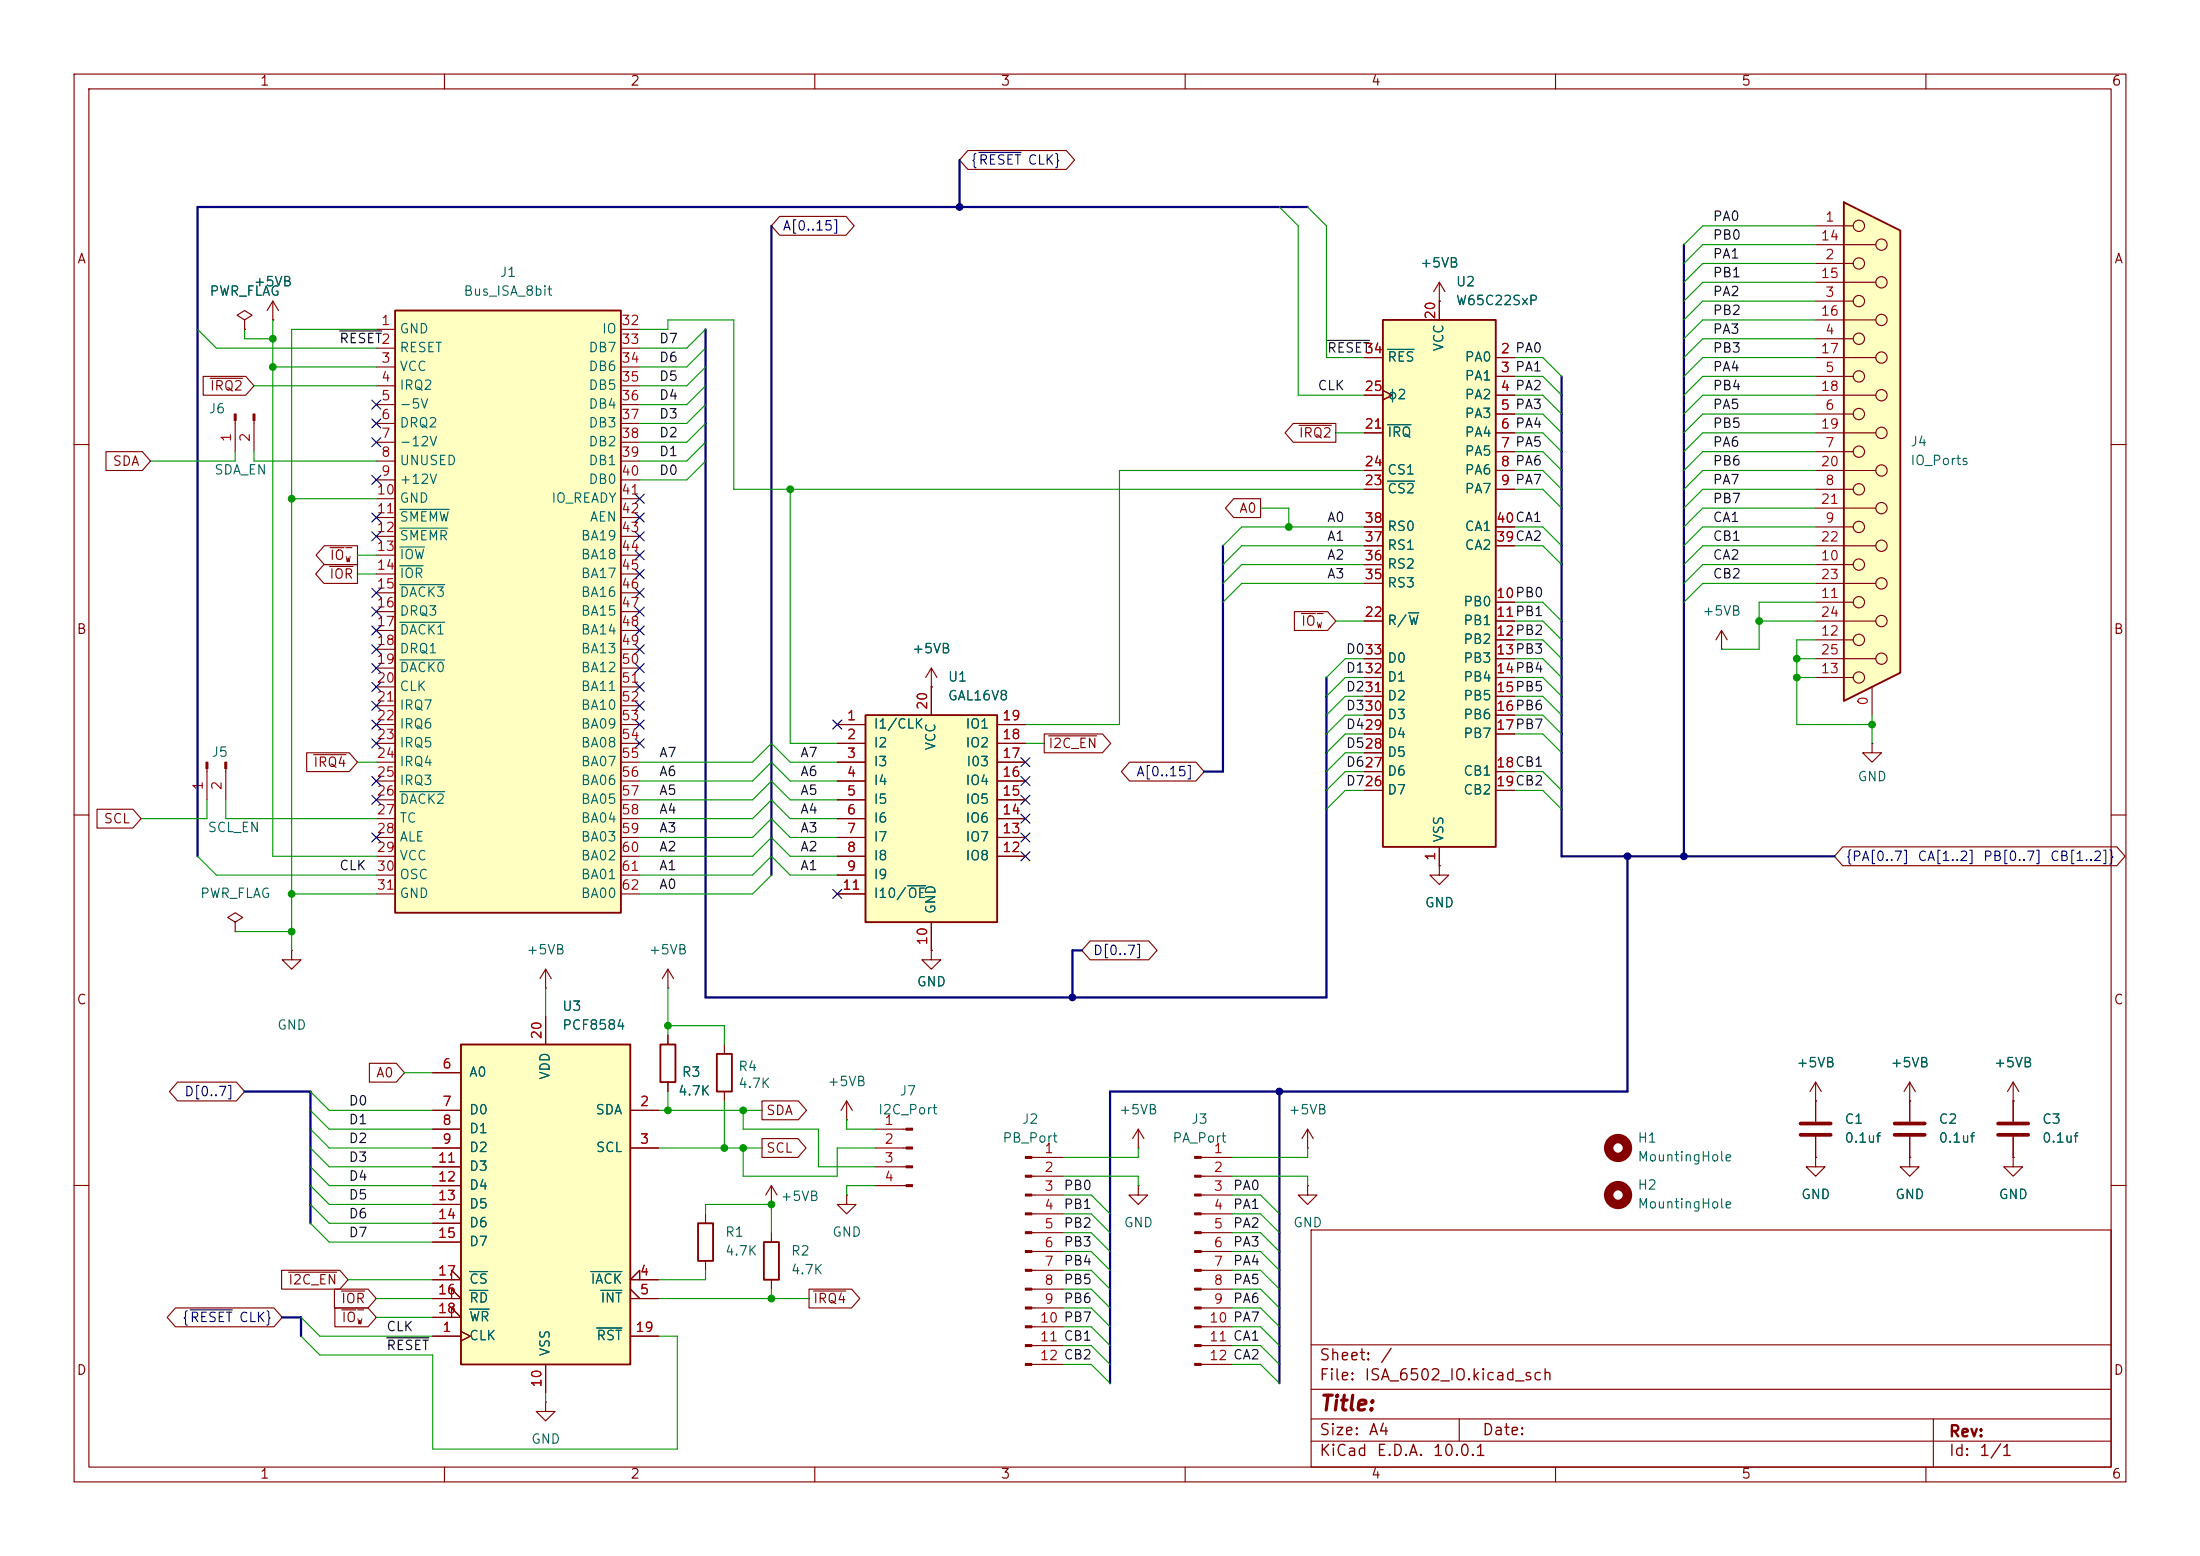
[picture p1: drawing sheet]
<svg xmlns="http://www.w3.org/2000/svg" width="297mm" height="210mm" viewBox="0 0 297 210" stroke-linecap="round" stroke-linejoin="round" font-family="sans-serif">
<g fill="none" stroke="#840000" stroke-width=".15">
<path d="M10 10h277v190h-277zM12 12h273v186h-273zM60 10v2M110 10v2M160 10v2M210 10v2M260 10v2M31.7 56.7v4.3M34.3 56.7v4.3M10 60h2M285 60h2M10 110h2"/>
<path d="M27.9 103.7v4.3M30.5 103.7v4.3M252.7 100.3v1.3h1.3l-1.3 1.3-1.2-1.3h1.2M252.7 100.3h.1M285 110h2M39.4 128.3v1.2h1.2l-1.2 1.3-1.3-1.3h1.3M39.4 128.3h.1M153.7 154.9h.1M153.7 152.4l-.8 1.3M153.7 152.4l.7 1.3M153.7 152.4v2.5M257.8 148.6h.1"/>
<path d="M257.8 146.1l-.8 1.2M257.8 146.1l.8 1.2M257.8 146.1v5.3M257.8 153.4v2.8M271.8 148.6h.1M271.8 146.1v5.3M271.8 153.4v2.8M271.8 146.1l-.8 1.2M271.8 146.1l.7 1.2M10 160h2M95.2 163.8v1.3M95.2 170.2v1.3"/>
<path d="M177 166h108v32h-108zM285 160h2M60 198v2M110 198v2M160 198v2M177 194.5h108M177 191.5h108M177 187.5h108M177 181.5h108M197 191.5v3M210 198v2M260 198v2"/>
<path d="M261 191.5v6.5"/>
</g>
<path d="M255.8 151.6h4M255.8 153.2h4M269.7 151.6h4.1M269.7 153.2h4.1" fill="none" stroke="#840000" stroke-width=".51"/>
<path d="M94.2 165.1h2.1v5.1h-2.1z" fill="none" stroke="#840000" stroke-width=".25"/>
<g fill="#840000" stroke="#840000" stroke-width=".15">
<path d="M31.6 55.9h.3v.8h-.3z"/>
<path d="M34.2 55.9h.2v.8h-.2z"/>
<path d="M27.8 102.9h.3v.8h-.3z"/>
<path d="M30.4 102.9h.2v.8h-.2z"/>
</g>
<path d="M53.3 41.9h30.5v81.3h-30.5z" fill="#ffffc2"/>
<path d="M53.3 41.9h30.5v81.3h-30.5z" fill="none" stroke="#840000" stroke-width=".25"/>
<g fill="none" stroke="#840000" stroke-width=".15">
<path d="M194.3 38.1l-.8 1.3M194.3 38.1l.8 1.3M194.3 38.1v2.5M50.8 44.5h2.5M50.8 47h2.5M50.8 49.5h2.5M50.8 52.1h2.5M50.8 54.6h2.5M50.8 57.2h2.5M50.8 59.7h2.5M83.8 44.5h2.6M83.8 47h2.6"/>
<path d="M83.8 49.5h2.6M83.8 52.1h2.6M83.8 54.6h2.6M83.8 57.2h2.6M83.8 59.7h2.6M194.3 40.6h.1M50.8 62.2h2.5M50.8 64.8h2.5M50.8 67.3h2.5M50.8 69.9h2.5M50.8 72.4h2.5M50.8 74.9h2.5"/>
<path d="M50.8 77.5h2.5M83.8 62.2h2.6M83.8 64.8h2.6M83.8 67.3h2.6M83.8 69.9h2.6M83.8 72.4h2.6M83.8 74.9h2.6M83.8 77.5h2.6M50.8 80h2.5M50.8 82.6h2.5M50.8 85.1h2.5M50.8 87.6h2.5"/>
<path d="M50.8 90.2h2.5M50.8 92.7h2.5M50.8 95.3h2.5M50.8 97.8h2.5M83.8 80h2.6M83.8 82.6h2.6M83.8 85.1h2.6M83.8 87.6h2.6M83.8 90.2h2.6M83.8 92.7h2.6M83.8 95.3h2.6M83.8 97.8h2.6"/>
<path d="M50.8 100.3h2.5M50.8 102.9h2.5M50.8 105.4h2.5M50.8 108h2.5M50.8 110.5h2.5M50.8 113h2.5M50.8 115.6h2.5M50.8 118.1h2.5M83.8 100.3h2.6M83.8 102.9h2.6M83.8 105.4h2.6M83.8 108h2.6"/>
<path d="M83.8 110.5h2.6M83.8 113h2.6M83.8 115.6h2.6M83.8 118.1h2.6M50.8 120.7h2.5M83.8 120.7h2.6M162.2 156.2h4.2M162.2 158.8h4.2M245.1 156.2v1.3h1.3l-1.3 1.3-1.3-1.3h1.3M245.1 156.2h.1M245.1 148.6v2.8M245.1 153.4v2.8"/>
<path d="M257.8 156.2v1.3h1.3l-1.3 1.3-1.3-1.3h1.3M257.8 156.2h.1M271.8 156.2v1.3h1.2l-1.2 1.3-1.3-1.3h1.3M271.8 156.2h.1M162.2 161.3h4.2M162.2 163.8h4.2M162.2 166.4h4.2M162.2 168.9h4.2M162.2 171.5h4.2M162.2 174h4.2M162.2 176.5h4.2M162.2 179.1h4.2"/>
<path d="M162.2 181.6h4.2M162.2 184.2h4.2"/>
</g>
<path d="M54 68.7h6.6M54 71.3h6.5M54 73.8h3.3M54 76.4h3.1M54 78.9h6M54 84h6M54 89.1h6M54 106.8h6" fill="none" stroke="#006464" stroke-width=".15"/>
<path d="M243.1 151.6h4M243.1 153.2h4" fill="none" stroke="#840000" stroke-width=".51"/>
<g fill="#840000" stroke="#840000" stroke-width=".15">
<path d="M161.3 156.1h.9v.2h-.9z"/>
<path d="M161.3 158.6h.9v.3h-.9z"/>
<path d="M161.3 161.2h.9v.2h-.9z"/>
<path d="M161.3 163.7h.9v.3h-.9z"/>
<path d="M161.3 166.2h.9v.3h-.9z"/>
<path d="M161.3 168.8h.9v.2h-.9z"/>
<path d="M161.3 171.3h.9v.3h-.9z"/>
<path d="M161.3 173.9h.9v.2h-.9z"/>
<path d="M161.3 176.4h.9v.3h-.9z"/>
<path d="M161.3 178.9h.9v.3h-.9z"/>
<path d="M161.3 181.5h.9v.2h-.9z"/>
<path d="M161.3 184h.9v.3h-.9z"/>
</g>
<path d="M186.7 43.2h15.2v71.1h-15.2z" fill="#ffffc2"/>
<path d="M186.7 43.2h15.2v71.1h-15.2z" fill="none" stroke="#840000" stroke-width=".25"/>
<g fill="none" stroke="#840000" stroke-width=".15">
<path d="M184.1 48.3h2.6M184.1 53.3h2.6M184.1 58.4h2.6M186.7 52.7l1.3 .6-1.3 .7M194.3 40.6v2.6M201.9 48.3h2.6M201.9 50.8h2.6M201.9 53.3h2.6M201.9 55.9h2.6M201.9 58.4h2.6M184.1 63.5h2.6M184.1 66h2.6"/>
<path d="M184.1 78.7h2.6M184.1 76.2h2.6M184.1 73.7h2.6M184.1 71.1h2.6M201.9 61h2.6M201.9 63.5h2.6M201.9 66h2.6M201.9 73.7h2.6M201.9 71.1h2.6M184.1 83.8h2.6M184.1 88.9h2.6M184.1 91.4h2.6"/>
<path d="M184.1 94h2.6M184.1 96.5h2.6M184.1 99.1h2.6M201.9 81.3h2.6M201.9 83.8h2.6M201.9 86.4h2.6M201.9 88.9h2.6M201.9 91.4h2.6M201.9 94h2.6M201.9 96.5h2.6M201.9 99.1h2.6M184.1 104.1h2.6"/>
<path d="M184.1 106.7h2.6M184.1 101.6h2.6M194.3 116.8v1.3h1.3l-1.3 1.3-1.3-1.3h1.3M194.3 116.8h.1M194.3 114.3v2.5M201.9 104.1h2.6M201.9 106.7h2.6M31.7 124.5l1.1-.7-1.1-.6-1 .6 1 .7v1.2M31.7 125.7h.1"/>
</g>
<path d="M187.3 57.3h3.2M187.3 47.2h3.6M187.3 64.9h3.7M190.1 82.7h1.4" fill="none" stroke="#006464" stroke-width=".15"/>
<circle cx="218.4" cy="161.3" r="1.27" fill="none" stroke="#840000" stroke-width="1.3"/>
<path d="M62.2 141h22.9v43.2h-22.9z" fill="#ffffc2"/>
<path d="M62.2 141h22.9v43.2h-22.9z" fill="none" stroke="#840000" stroke-width=".25"/>
<g fill="none" stroke="#840000" stroke-width=".15">
<path d="M73.7 137.2v3.8M58.4 149.9h3.8M58.4 154.9h3.8M58.4 144.8h3.8M58.4 152.4h3.8M58.4 157.5h3.8M85.1 149.9h3.8M85.1 154.9h3.8M58.4 175.3h3.8l-1.2-1.3v1.3M58.4 172.7h3.8l-1.2-1.2v1.2M58.4 177.8h3.8l-1.2-1.3v1.3M58.4 160h3.8"/>
<path d="M58.4 162.6h3.8M58.4 165.1h3.8M58.4 167.6h3.8M62.2 179.7l1.3 .6-1.3 .7M85.1 175.3h3.8M85.1 174l1.3 1.3M86.4 172.7v-1.2l-1.3 1.2h3.8M58.4 180.3h3.8M73.7 189.2v1.3h1.2l-1.2 1.3-1.3-1.3h1.3M73.7 189.2h.1M73.7 184.2v3.8M85.1 180.3h3.8"/>
</g>
<path d="M63.4 171.6h2.4M63.4 174.2h2.5M63.4 176.7h2.6M79.8 171.6h4.1M80.6 179.2h3.3M81.1 174.2h2.8" fill="none" stroke="#006464" stroke-width=".15"/>
<circle cx="218.4" cy="154.9" r="1.27" fill="none" stroke="#840000" stroke-width="1.3"/>
<path d="M116.8 96.5h17.8v28h-17.8z" fill="#ffffc2"/>
<path d="M116.8 96.5h17.8v28h-17.8z" fill="none" stroke="#840000" stroke-width=".25"/>
<g fill="none" stroke="#840000" stroke-width=".15">
<path d="M33 43.2l1-.7-1-.6-1 .6 1 .7v1.3M33 44.5h.1M36.8 43.2h.1M36.8 40.6l-.7 1.3M36.8 40.6l.8 1.3M36.8 40.6v2.6M113 97.8h3.8M125.7 92.7v3.8M134.6 97.8h3.8M232.4 87.6h.1M232.4 85.1l-.8 1.3M232.4 85.1l.8 1.3"/>
<path d="M232.4 85.1v2.5M113 100.3h3.8M113 102.9h3.8M113 105.4h3.8M113 108h3.8M113 110.5h3.8M113 113h3.8M113 115.6h3.8M113 118.1h3.8M134.6 100.3h3.8M134.6 102.9h3.8M134.6 105.4h3.8"/>
<path d="M134.6 108h3.8M134.6 110.5h3.8M134.6 113h3.8M134.6 115.6h3.8M113 120.7h3.8M125.7 124.5v3.8M176.5 154.9h.1M176.5 152.4l-.7 1.3M176.5 152.4l.8 1.3M176.5 152.4v2.5"/>
</g>
<path d="M122.5 119.5h2.5" fill="none" stroke="#006464" stroke-width=".15"/>
<path d="M248.9 27.3l7.6 3.8v59.7l-7.6 3.8z" fill="#ffffc2"/>
<path d="M248.9 27.3l7.6 3.8v59.7l-7.6 3.8zM89.2 141h2v5.1h-2zM96.8 142.2h2v5.1h-2zM103.1 167.6h2.1v5.1h-2.1z" fill="none" stroke="#840000" stroke-width=".25"/>
<g fill="none" stroke="#840000" stroke-width=".15">
<path d="M105.3 29.2h8.9l1.1 1.3-1.1 1.3h-8.9l-1.2-1.3zM130.7 20.3h13.3l1.1 1.3-1.1 1.3h-13.3l-1.2-1.3zM245.1 30.5h5.1M245.1 33h8.1M245.1 35.6h5.1M245.1 38.1h8.1M27.4 50.8h5.8l1.1 1.3-1.1 1.2h-5.8zM28.4 51.1h4.3M33 44.5h.1M36.8 43.2h.1M174.6 57.1h5.7v2.6h-5.7l-1.1-1.3zM175.4 57.4h4.3"/>
<path d="M184.1 48.3h2.6M184.1 53.3h2.6M184.1 58.4h2.6M186.7 52.7l1.3 .6-1.3 .7M194.3 40.6h.1M194.3 40.6v2.6M201.9 48.3h2.6M201.9 50.8h2.6M201.9 53.3h2.6M201.9 55.9h2.6M201.9 58.4h2.6M245.1 40.6h5.1"/>
<path d="M245.1 43.2h8.1M245.1 45.7h5.1M245.1 48.3h8.1M245.1 50.8h5.1M245.1 53.3h8.1M245.1 55.9h5.1M245.1 58.4h8.1M14.3 61h4.9l1.1 1.2-1.1 1.3h-4.9zM43.7 76.2h4.6v2.5h-4.6l-1.1-1.2zM43.8 73.7h4.5v2.5h-4.5l-1.1-1.3zM44.5 76.5h3.2M44.6 73.9h1.8"/>
<path d="M46.7 73.9h.8M166.5 67.3h3.7v2.6h-3.7l-1.1-1.3zM184.1 63.5h2.6M184.1 66h2.6M184.1 71.1h2.6M184.1 73.7h2.6M184.1 76.2h2.6M184.1 78.7h2.6M201.9 61h2.6M201.9 63.5h2.6M201.9 66h2.6M201.9 71.1h2.6"/>
<path d="M201.9 73.7h2.6M245.1 61h5.1M245.1 63.5h8.1M245.1 66h5.1M245.1 68.6h8.1M245.1 71.1h5.1M245.1 73.7h8.1M245.1 76.2h5.1M245.1 78.7h8.1M113 97.8h3.8M125.7 92.7h.1M125.7 90.2l-.7 1.2"/>
<path d="M125.7 90.2l.8 1.2M125.7 90.2v6.3M134.6 97.8h3.8M141 99.1h7.8l1.1 1.2-1.1 1.3h-7.8zM141.6 99.3h6.5M174.7 82.5h4.5l1.1 1.3-1.1 1.3h-4.5zM175.7 82.8h1.9M177.8 82.8h.8M184.1 83.8h2.6M184.1 88.9h2.6M184.1 91.4h2.6M184.1 94h2.6"/>
<path d="M184.1 96.5h2.6M184.1 99.1h2.6M201.9 81.3h2.6M201.9 83.8h2.6M201.9 86.4h2.6M201.9 88.9h2.6M201.9 91.4h2.6M201.9 94h2.6M201.9 96.5h2.6M201.9 99.1h2.6M245.1 81.3h5.1M245.1 83.8h8.1"/>
<path d="M245.1 86.4h5.1M245.1 88.9h8.1M245.1 91.4h5.1M252.7 92.7v3.8M13.1 109.2h4.8l1.1 1.3-1.1 1.3h-4.8zM41.4 101.6h5.7l1.2 1.3-1.2 1.2h-5.7zM42.3 101.9h4.4M113 100.3h3.8M113 102.9h3.8M113 105.4h3.8M113 108h3.8M113 110.5h3.8"/>
<path d="M113 113h3.8M113 115.6h3.8M113 118.1h3.8M134.6 100.3h3.8M134.6 102.9h3.8M134.6 105.4h3.8M134.6 108h3.8M134.6 110.5h3.8M134.6 113h3.8M134.6 115.6h3.8M152.5 102.9h8.9l1.2 1.2-1.2 1.3h-8.9l-1.1-1.3zM184.1 104.1h2.6"/>
<path d="M184.1 106.7h2.6M184.1 101.6h2.6M194.3 116.8h.1M194.3 114.3v2.5M201.9 104.1h2.6M201.9 106.7h2.6M248.8 114.3h37l1.1 1.3-1.1 1.2h-37l-1.2-1.2zM73.7 133.4h.1M73.7 130.8l-.8 1.3M73.7 130.8l.7 1.3M73.7 130.8v2.6M73.7 137.2v3.8"/>
<path d="M90.2 133.4h.1M90.2 130.8l-.8 1.3M90.2 130.8l.7 1.3M90.2 130.8v2.6M90.2 139.7v1.3M113 120.7h3.8M125.7 128.3v1.2h1.3l-1.3 1.3-1.2-1.3h1.2M125.7 128.3h.1M125.7 124.5v3.8M147.2 127h7.9l1.1 1.3-1.1 1.2h-7.9l-1.2-1.2zM24 146h7.9l1.1 1.3-1.1 1.3h-7.9l-1.1-1.3zM49.9 143.5h3.6l1.1 1.3-1.1 1.3h-3.6z"/>
<path d="M58.4 152.4h3.8M58.4 154.9h3.8M58.4 157.5h3.8M58.4 149.9h3.8M58.4 144.8h3.8M85.1 154.9h3.8M85.1 149.9h3.8M90.2 146.1v1.2M97.8 141v1.2M97.8 147.3v1.3M102.9 148.6h4.9l1.1 1.3-1.1 1.2h-4.9zM102.9 153.7h4.8l1.1 1.2-1.1 1.3h-4.8z"/>
<path d="M114.3 151.1h.1M114.3 148.6l-.8 1.3M114.3 148.6l.8 1.3M114.3 148.6v2.5M118.1 152.4h4.2M118.1 154.9h4.2M118.1 157.5h4.2M139.3 156.2h4.2M139.3 158.8h4.2M245.1 148.6h.1M245.1 156.2h.1M245.1 146.1l-.8 1.2"/>
<path d="M245.1 146.1l.8 1.2M245.1 146.1v5.3M245.1 153.4v2.8M257.8 148.6h.1M257.8 156.2h.1M257.8 148.6v2.8M257.8 153.4v2.8M271.8 148.6h.1M271.8 156.2h.1M271.8 148.6v2.8M271.8 153.4v2.8M23.7 176.5h13.3l1.1 1.3-1.1 1.3h-13.3l-1.1-1.3z"/>
<path d="M38 171.4h7.9l1.1 1.3-1.1 1.3h-7.9zM39 171.7h6.4M45.1 174h4.6l1.1 1.3-1.1 1.2h-4.6zM45.2 176.5h4.5l1.1 1.3-1.1 1.3h-4.5zM46.1 174.2h3.1M46.1 176.8h1.9M48.3 176.8h.8M58.4 175.3h3.8l-1.2-1.3v1.3M58.4 172.7h3.8l-1.2-1.2v1.2M58.4 177.8h3.8l-1.2-1.3v1.3M58.4 160h3.8M58.4 162.6h3.8"/>
<path d="M58.4 165.1h3.8M58.4 167.6h3.8M62.2 179.7l1.3 .6-1.3 .7M85.1 175.3h3.8M85.1 174l1.3 1.3M86.4 172.7v-1.2l-1.3 1.2h3.8M104.1 162.6h.1M104.1 160v2.6M104.1 166.4v1.2M104.1 172.7v1.3M104.1 160l-.7 1.3M104.1 160l.8 1.3"/>
<path d="M109.2 174h5.8l1.1 1.3-1.1 1.2h-5.8zM109.8 174.2h4.4M114.3 161.3v1.3h1.3l-1.3 1.2-1.3-1.2h1.3M114.3 161.3h.1M118.1 160h4.2M139.3 161.3h4.2M139.3 163.8h4.2M139.3 166.4h4.2M139.3 168.9h4.2M139.3 171.5h4.2M139.3 174h4.2M139.3 176.5h4.2"/>
<path d="M139.3 179.1h4.2M153.7 160v1.3h1.2l-1.2 1.3-1.3-1.3h1.3M153.7 160h.1M176.5 160v1.3h1.3l-1.3 1.3-1.2-1.3h1.2M176.5 160h.1M58.4 180.3h3.8M73.7 184.2v3.8M85.1 180.3h3.8M139.3 181.6h4.2M139.3 184.2h4.2"/>
<circle cx="251" cy="30.5" r=".76"/>
<circle cx="251" cy="35.6" r=".76"/>
<circle cx="254" cy="38.1" r=".76"/>
<circle cx="254" cy="33" r=".76"/>
<circle cx="251" cy="50.8" r=".76"/>
<circle cx="251" cy="40.6" r=".76"/>
<circle cx="251" cy="45.7" r=".76"/>
<circle cx="251" cy="55.9" r=".76"/>
<circle cx="254" cy="48.3" r=".76"/>
<circle cx="254" cy="53.3" r=".76"/>
<circle cx="254" cy="58.4" r=".76"/>
<circle cx="254" cy="43.2" r=".76"/>
<circle cx="251" cy="71.1" r=".76"/>
<circle cx="251" cy="66" r=".76"/>
<circle cx="251" cy="61" r=".76"/>
<circle cx="251" cy="76.2" r=".76"/>
<circle cx="254" cy="78.7" r=".76"/>
<circle cx="254" cy="68.6" r=".76"/>
<circle cx="254" cy="73.7" r=".76"/>
<circle cx="254" cy="63.5" r=".76"/>
<circle cx="251" cy="81.3" r=".76"/>
<circle cx="251" cy="86.4" r=".76"/>
<circle cx="251" cy="91.4" r=".76"/>
<circle cx="254" cy="83.8" r=".76"/>
<circle cx="254" cy="88.9" r=".76"/>
</g>
<g fill="#840000" stroke="#840000" stroke-width=".15">
<path d="M122.3 152.3h.9v.2h-.9z"/>
<path d="M122.3 154.8h.9v.3h-.9z"/>
<path d="M122.3 157.4h.9v.2h-.9z"/>
<path d="M122.3 159.9h.9v.2h-.9z"/>
<path d="M138.4 156.1h.9v.2h-.9z"/>
<path d="M138.4 158.6h.9v.3h-.9z"/>
<path d="M138.4 161.2h.9v.2h-.9z"/>
<path d="M138.4 163.7h.9v.3h-.9z"/>
<path d="M138.4 166.2h.9v.3h-.9z"/>
<path d="M138.4 168.8h.9v.2h-.9z"/>
<path d="M138.4 171.3h.9v.3h-.9z"/>
<path d="M138.4 173.9h.9v.2h-.9z"/>
<path d="M138.4 176.4h.9v.3h-.9z"/>
<path d="M138.4 178.9h.9v.3h-.9z"/>
<path d="M138.4 181.5h.9v.2h-.9z"/>
<path d="M138.4 184h.9v.3h-.9z"/>
</g>
<g fill="none" stroke="#000084" stroke-width=".15">
<path d="M132.1 20.6h5.7M50.2 59.1l1.2 1.2M50.2 56.5l1.2 1.3M50.2 54l1.2 1.2M51.4 59.1l-1.2 1.2M51.4 56.5l-1.2 1.3M51.4 54l-1.2 1.2M50.2 64.2l1.2 1.2M50.2 79.4l1.2 1.2M50.2 69.2l1.2 1.3M50.2 71.8l1.2 1.2M51.4 64.2l-1.2 1.2"/>
<path d="M51.4 79.4l-1.2 1.2M51.4 69.2l-1.2 1.3M51.4 71.8l-1.2 1.2M85.8 76.9l1.2 1.2M85.8 74.3l1.2 1.2M85.8 71.8l1.2 1.2M85.8 79.4l1.2 1.2M85.8 66.7l1.2 1.2M85.8 69.2l1.2 1.3M87 76.9l-1.2 1.2M87 74.3l-1.2 1.2M87 71.8l-1.2 1.2"/>
<path d="M87 79.4l-1.2 1.2M87 66.7l-1.2 1.2M87 69.2l-1.2 1.3M50.2 89.6l1.2 1.2M50.2 87l1.2 1.2M50.2 84.5l1.2 1.2M50.2 81.9l1.2 1.3M50.2 94.6l1.2 1.3M50.2 99.7l1.2 1.2M50.2 92.1l1.2 1.2M50.2 97.2l1.2 1.2M51.4 89.6l-1.2 1.2"/>
<path d="M51.4 87l-1.2 1.2M51.4 84.5l-1.2 1.2M51.4 81.9l-1.2 1.3M51.4 94.6l-1.2 1.3M51.4 99.7l-1.2 1.2M51.4 92.1l-1.2 1.2M51.4 97.2l-1.2 1.2M85.8 87l1.2 1.2M85.8 84.5l1.2 1.2M85.8 81.9l1.2 1.3M85.8 97.2l1.2 1.2M85.8 94.6l1.2 1.3"/>
<path d="M85.8 99.7l1.2 1.2M85.8 89.6l1.2 1.2M85.8 92.1l1.2 1.2M87 87l-1.2 1.2M87 84.5l-1.2 1.2M87 81.9l-1.2 1.3M87 97.2l-1.2 1.2M87 94.6l-1.2 1.3M87 99.7l-1.2 1.2M87 89.6l-1.2 1.2M87 92.1l-1.2 1.2M112.4 97.2l1.2 1.2"/>
<path d="M113.6 97.2l-1.2 1.2M50.2 104.8l1.2 1.2M50.2 107.3l1.2 1.3M50.2 112.4l1.2 1.2M51.4 112.4l-1.2 1.2M51.4 107.3l-1.2 1.3M51.4 104.8l-1.2 1.2M137.8 115l1.2 1.2M137.8 112.4l1.2 1.2M137.8 109.9l1.2 1.2M137.8 102.3l1.2 1.2M137.8 107.3l1.2 1.3"/>
<path d="M137.8 104.8l1.2 1.2M139 115l-1.2 1.2M139 112.4l-1.2 1.2M139 109.9l-1.2 1.2M139 102.3l-1.2 1.2M139 107.3l-1.2 1.3M139 104.8l-1.2 1.2M112.4 120l1.2 1.3M113.6 120l-1.2 1.3M25.7 176.8h5.7"/>
</g>
<path d="M45.8 44.7h5.7M179.2 45.9h5.7M52.2 180.6h5.7" fill="none" stroke="#0f0f0f" stroke-width=".15"/>
<path d="M104.1 30.5v87.6M129.5 21.6v6.3M176.5 27.9h-149.8v87.7M227.3 33v82.6M95.2 44.5v90.1h83.9v-43.2M210.8 50.8v64.8h36.8M165.1 73.7v30.4h-2.5M219.7 115.6v31.7h-69.8v39.4M146 128.3h-1.2v6.3M33 147.3h8.9v17.8M172.7 147.3v39.4M38.1 177.8h2.5v2.5" fill="none" stroke="#000084" stroke-width=".3"/>
<g fill="none" stroke="#009600" stroke-width=".15">
<path d="M172.7 27.9l2.6 2.6v22.8h8.8M176.5 27.9l2.6 2.6v17.8h5M245.1 35.6h-15.2l-2.6 2.5M245.1 30.5h-15.2l-2.6 2.5M245.1 38.1h-15.2l-2.6 2.5M245.1 33h-15.2l-2.6 2.6M26.7 44.5l2.5 2.5h21.6M33 44.5v1.2h3.8M34.3 52.1h16.5M36.8 43.2v72.4h14M36.8 49.5h14M50.8 44.5h-11.4v83.8"/>
<path d="M86.4 44.5h3.8v-1.3h8.9v22.8h85M95.2 59.7l-2.5 2.5h-6.3M95.2 44.5l-2.5 2.5h-6.3M95.2 52.1l-2.5 2.5h-6.3M95.2 49.5l-2.5 2.6h-6.3M95.2 54.6l-2.5 2.6h-6.3M95.2 47l-2.5 2.5h-6.3M95.2 57.2l-2.5 2.5h-6.3M180.3 58.4h3.8M204.5 53.3h3.8l2.5 2.6M204.5 58.4h3.8l2.5 2.6M204.5 55.9h3.8l2.5 2.5"/>
<path d="M204.5 48.3h3.8l2.5 2.5M204.5 50.8h3.8l2.5 2.5M245.1 53.3h-15.2l-2.6 2.6M245.1 58.4h-15.2l-2.6 2.6M245.1 55.9h-15.2l-2.6 2.5M245.1 48.3h-15.2l-2.6 2.5M245.1 50.8h-15.2l-2.6 2.5M245.1 43.2h-15.2l-2.6 2.5M245.1 45.7h-15.2l-2.6 2.6M245.1 40.6h-15.2l-2.6 2.6M31.7 61v1.2h-11.4M34.3 61v1.2h16.5"/>
<path d="M39.4 67.3h11.4M48.3 74.9h2.5M48.3 77.5h2.5M95.2 62.2l-2.5 2.6h-6.3M106.7 66v34.3h6.3M170.2 68.6h3.8v2.5M184.1 73.7h-16.5l-2.5 2.5M184.1 71.1h-16.5l-2.5 2.6M184.1 78.7h-16.5l-2.5 2.6M184.1 76.2h-16.5l-2.5 2.5M184.1 63.5h-33v34.3h-12.7M204.5 73.7h3.8l2.5 2.5"/>
<path d="M204.5 71.1h3.8l2.5 2.6M204.5 61h3.8l2.5 2.5M204.5 66h3.8l2.5 2.6M204.5 63.5h3.8l2.5 2.5M245.1 73.7h-15.2l-2.6 2.5M245.1 71.1h-15.2l-2.6 2.6M245.1 68.6h-15.2l-2.6 2.5M245.1 78.7h-15.2l-2.6 2.6M245.1 76.2h-15.2l-2.6 2.5M245.1 61h-15.2l-2.6 2.5M245.1 66h-15.2l-2.6 2.6M245.1 63.5h-15.2l-2.6 2.5"/>
<path d="M180.3 83.8h3.8M184.1 99.1h-2.5l-2.5 2.5M184.1 96.5h-2.5l-2.5 2.6M184.1 94h-2.5l-2.5 2.5M184.1 91.4h-2.5l-2.5 2.6M184.1 88.9h-2.5l-2.5 2.5M204.5 99.1h3.8l2.5 2.5M204.5 96.5h3.8l2.5 2.6M204.5 94h3.8l2.5 2.5M204.5 91.4h3.8l2.5 2.6M204.5 88.9h3.8l2.5 2.5M204.5 83.8h3.8l2.5 2.6"/>
<path d="M204.5 81.3h3.8l2.5 2.5M204.5 86.4h3.8l2.5 2.5M237.5 83.8h7.6M242.6 91.4h2.5M242.6 88.9h2.5M245.1 81.3h-7.6v6.3h-5.1M245.1 86.4h-2.5v11.4h10.1M252.7 96.5v3.8M26.7 115.6l2.5 2.5h21.6M27.9 108v2.5h-8.9M30.5 108v2.5h20.3M48.3 102.9h2.5"/>
<path d="M86.4 113h15.2l2.5-2.5 2.6 2.5h6.3M86.4 102.9h15.2l2.5-2.6 2.6 2.6h6.3M86.4 110.5h15.2l2.5-2.5 2.6 2.5h6.3M86.4 108h15.2l2.5-2.6 2.6 2.6h6.3M86.4 105.4h15.2l2.5-2.5 2.6 2.5h6.3M86.4 118.1h15.2l2.5-2.5 2.6 2.5h6.3M86.4 115.6h15.2l2.5-2.6 2.6 2.6h6.3M104.1 118.1l-2.5 2.6h-15.2M138.4 100.3h2.6M184.1 101.6h-2.5l-2.5 2.5M184.1 104.1h-2.5l-2.5 2.6M184.1 106.7h-2.5l-2.5 2.5"/>
<path d="M204.5 104.1h3.8l2.5 2.6M204.5 106.7h3.8l2.5 2.5M31.7 125.7h7.7M39.4 120.7h11.4M73.7 133.4v3.8M90.2 133.4v6.3M90.2 138.4h7.6v2.6M41.9 149.9l2.5 2.5h14M41.9 152.4l2.5 2.5h14M41.9 157.5l2.5 2.5h14M41.9 154.9l2.5 2.6h14M41.9 147.3l2.5 2.6h14"/>
<path d="M54.6 144.8h3.8M88.9 154.9h14M88.9 149.9h14M90.2 147.3v2.6M97.8 148.6v6.3M100.3 149.9v2.5h10.2v5.1h7.6M100.3 154.9v3.9h12.7v-3.9h5.1M114.3 151.1v1.3h3.8M143.5 158.8h10.2v1.2M153.7 154.9v1.3h-10.2M166.4 158.8h10.1v1.2M176.5 154.9v1.3h-10.1"/>
<path d="M40.6 177.8l2.6 2.5h15.2M41.9 162.6l2.5 2.5h14M41.9 160l2.5 2.6h14M41.9 165.1l2.5 2.5h14M47 172.7h11.4M50.8 177.8h7.6M50.8 175.3h7.6M88.9 175.3h20.3M95.2 163.8v-1.2h8.9v3.8M95.2 171.5v1.2h-6.3M104.1 174v1.3M118.1 160h-3.8v1.3"/>
<path d="M143.5 161.3h3.8l2.6 2.5M143.5 179.1h3.8l2.6 2.5M143.5 174h3.8l2.6 2.5M143.5 171.5h3.8l2.6 2.5M143.5 168.9h3.8l2.6 2.6M143.5 176.5h3.8l2.6 2.6M143.5 166.4h3.8l2.6 2.5M143.5 163.8h3.8l2.6 2.6M166.4 161.3h3.8l2.5 2.5M166.4 179.1h3.8l2.5 2.5M166.4 174h3.8l2.5 2.5M166.4 171.5h3.8l2.5 2.5"/>
<path d="M166.4 168.9h3.8l2.5 2.6M166.4 176.5h3.8l2.5 2.6M166.4 166.4h3.8l2.5 2.5M166.4 163.8h3.8l2.5 2.6M40.6 180.3l2.6 2.6h15.2v12.7h33v-15.3h-2.5M73.7 188v1.2M143.5 181.6h3.8l2.6 2.6M143.5 184.2h3.8l2.6 2.5M166.4 181.6h3.8l2.5 2.6M166.4 184.2h3.8l2.5 2.5"/>
</g>
<path d="M187.3 57.3h3.2M187.3 47.2h3.6M187.3 64.9h3.7M190.1 82.7h1.4M122.5 119.5h2.5M63.4 171.6h2.4M63.4 174.2h2.5M63.4 176.7h2.6M79.8 171.6h4.1M80.6 179.2h3.3M81.1 174.2h2.8" fill="none" stroke="#006464" stroke-width=".15"/>
<g fill="#009600" stroke="#009600" stroke-width=".14">
<circle cx="39.4" cy="67.3" r=".46"/>
<circle cx="36.8" cy="49.5" r=".46"/>
<circle cx="36.8" cy="45.7" r=".46"/>
<circle cx="39.4" cy="120.7" r=".46"/>
<circle cx="39.4" cy="125.7" r=".46"/>
<circle cx="174" cy="71.1" r=".46"/>
<circle cx="106.7" cy="66" r=".46"/>
<circle cx="242.6" cy="88.9" r=".46"/>
<circle cx="237.5" cy="83.8" r=".46"/>
<circle cx="252.7" cy="97.8" r=".46"/>
<circle cx="242.6" cy="91.4" r=".46"/>
<circle cx="90.2" cy="138.4" r=".46"/>
<circle cx="100.3" cy="149.9" r=".46"/>
<circle cx="97.8" cy="154.9" r=".46"/>
<circle cx="100.3" cy="154.9" r=".46"/>
<circle cx="104.1" cy="175.3" r=".46"/>
<circle cx="104.1" cy="162.6" r=".46"/>
<circle cx="90.2" cy="149.9" r=".46"/>
</g>
<g fill="#000084" stroke="#000084" stroke-width=".14">
<circle cx="219.7" cy="115.6" r=".46"/>
<circle cx="144.8" cy="134.6" r=".46"/>
<circle cx="172.7" cy="147.3" r=".46"/>
<circle cx="129.5" cy="27.9" r=".46"/>
<circle cx="227.3" cy="115.6" r=".46"/>
</g>
<text font-size="2" fill="#840000" x="178" y="190.9">Title:</text>
<g font-size="1.5" fill="#840000">
<text x="178" y="184">Sheet:</text>
<text x="186.2" y="184">/</text>
<text x="178" y="186.7">File:</text>
<text x="184.1" y="186.7">ISA_6502_IO.kicad_sch</text>
<text x="178" y="196.9">KiCad</text>
<text x="178" y="194.1">Size:</text>
<text x="184.7" y="194.1">A4</text>
<text x="185.7" y="196.9">E.D.A.</text>
<text x="193.3" y="196.9">10.0.1</text>
<text x="200" y="194.1">Date:</text>
<text x="263" y="194.3">Rev:</text>
<text x="263" y="196.9">Id:</text>
<text x="267.1" y="196.9">1/1</text>
</g>
<g font-size="1.3" fill="#840000">
<text x="35" y="11.9">1</text>
<text x="85" y="11.9">2</text>
<text x="135" y="11.9">3</text>
<text x="185" y="11.9">4</text>
<text x="235" y="11.9">5</text>
<text x="285" y="11.9">6</text>
<text x="10.3" y="35.9">A</text>
<text x="285.3" y="35.9">A</text>
<text x="28.2" y="53">IRQ2</text>
<text x="175.2" y="59.4">IRQ2</text>
<text x="15.1" y="63.2">SDA</text>
<text x="167.2" y="69.5">A0</text>
<text x="44.4" y="75.9">IO</text>
<text x="44.4" y="78.4">IOR</text>
<text x="10.3" y="85.9">B</text>
<text x="175.6" y="84.8">IO</text>
<text x="285.3" y="85.9">B</text>
<text x="141.4" y="101.3">I2C_EN</text>
<text x="42.2" y="103.8">IRQ4</text>
<text x="13.9" y="111.4">SCL</text>
<text x="10.3" y="135.9">C</text>
<text x="285.3" y="135.9">C</text>
<text x="50.7" y="145.7">A0</text>
<text x="103.3" y="150.8">SDA</text>
<text x="103.3" y="155.9">SCL</text>
<text x="38.8" y="173.7">I2C_EN</text>
<text x="46" y="176.2">IOR</text>
<text x="46" y="178.8">IO</text>
<text x="109.7" y="176.2">IRQ4</text>
<text x="10.3" y="185.9">D</text>
<text x="285.3" y="185.9">D</text>
<text x="35" y="199.9">1</text>
<text x="85" y="199.9">2</text>
<text x="135" y="199.9">3</text>
<text x="185" y="199.9">4</text>
<text x="235" y="199.9">5</text>
<text x="285" y="199.9">6</text>
</g>
<g font-size="1.3" fill="#000084">
<text x="131" y="22.5">{RESET CLK}</text>
<text x="105.6" y="31.4">A[0..15]</text>
<text x="153.3" y="105.1">A[0..15]</text>
<text x="249.1" y="116.5">{PA[0..7]</text>
<text x="258.8" y="116.5">CA[1..2]</text>
<text x="267.6" y="116.5">PB[0..7]</text>
<text x="276.7" y="116.5">CB[1..2]}</text>
<text x="147.5" y="129.2">D[0..7]</text>
<text x="24.8" y="148.3">D[0..7]</text>
<text x="24.5" y="178.8">{RESET CLK}</text>
</g>
<g font-size="1.3" fill="#0f0f0f">
<text x="231.1" y="35.2">PA1</text>
<text x="231.1" y="30.1">PA0</text>
<text x="231.1" y="32.7">PB0</text>
<text x="231.1" y="40.3">PA2</text>
<text x="231.1" y="37.8">PB1</text>
<text x="45.7" y="46.6">RESET2</text>
<text x="88.9" y="46.6">D7</text>
<text x="179.1" y="47.9">RESET</text>
<text x="231.1" y="42.8">PB2</text>
<text x="231.1" y="47.9">PB3</text>
<text x="231.1" y="45.4">PA3</text>
<text x="88.9" y="51.7">D5</text>
<text x="88.9" y="49.2">D6</text>
<text x="177.8" y="53">CLK</text>
<text x="231.1" y="50.5">PA4</text>
<text x="231.1" y="53">PB4</text>
<text x="88.9" y="56.8">D3</text>
<text x="88.9" y="54.3">D4</text>
<text x="88.9" y="59.3">D2</text>
<text x="231.1" y="58.1">PB5</text>
<text x="231.1" y="55.5">PA5</text>
<text x="88.9" y="64.4">D0</text>
<text x="88.9" y="61.9">D1</text>
<text x="231.1" y="65.7">PA7</text>
<text x="231.1" y="60.6">PA6</text>
<text x="231.1" y="63.2">PB6</text>
<text x="179.1" y="70.8">A0</text>
<text x="231.1" y="68.2">PB7</text>
<text x="231.1" y="70.8">CA1</text>
<text x="179.1" y="73.3">A1</text>
<text x="179.1" y="75.9">A2</text>
<text x="231.1" y="73.3">CB1</text>
<text x="231.1" y="75.9">CA2</text>
<text x="179.1" y="78.4">A3</text>
<text x="231.1" y="78.4">CB2</text>
<text x="181.6" y="88.6">D033</text>
<text x="181.6" y="91.1">D132</text>
<text x="181.6" y="93.6">D231</text>
<text x="181.6" y="101.3">D528</text>
<text x="181.6" y="96.2">D330</text>
<text x="181.6" y="98.7">D429</text>
<text x="88.9" y="105.1">A6</text>
<text x="88.9" y="102.5">A7</text>
<text x="88.9" y="107.6">A5</text>
<text x="107.9" y="107.6">A5</text>
<text x="107.9" y="102.5">A7</text>
<text x="107.9" y="105.1">A6</text>
<text x="181.6" y="103.8">D627</text>
<text x="181.6" y="106.3">D726</text>
<text x="88.9" y="110.1">A4</text>
<text x="88.9" y="112.7">A3</text>
<text x="107.9" y="110.1">A4</text>
<text x="107.9" y="112.7">A3</text>
<text x="45.7" y="117.8">CLK</text>
<text x="88.9" y="115.2">A2</text>
<text x="88.9" y="117.8">A1</text>
<text x="107.9" y="115.2">A2</text>
<text x="107.9" y="117.8">A1</text>
<text x="88.9" y="120.3">A0</text>
<text x="47" y="149.5">D0</text>
<text x="47" y="154.6">D2</text>
<text x="47" y="152.1">D1</text>
<text x="47" y="159.7">D4</text>
<text x="47" y="157.1">D3</text>
<text x="143.5" y="160.9">PB0</text>
<text x="166.4" y="160.9">PA0</text>
<text x="47" y="167.3">D7</text>
<text x="47" y="164.8">D6</text>
<text x="47" y="162.2">D5</text>
<text x="143.5" y="163.5">PB1</text>
<text x="143.5" y="166">PB2</text>
<text x="166.4" y="163.5">PA1</text>
<text x="166.4" y="166">PA2</text>
<text x="143.5" y="173.6">PB5</text>
<text x="143.5" y="171.1">PB4</text>
<text x="143.5" y="168.6">PB3</text>
<text x="166.4" y="173.6">PA5</text>
<text x="166.4" y="171.1">PA4</text>
<text x="166.4" y="168.6">PA3</text>
<text x="52.1" y="180">CLK</text>
<text x="143.5" y="176.2">PB6</text>
<text x="166.4" y="176.2">PA6</text>
<text x="52.1" y="182.5">RESET</text>
</g>
<g font-size="1.3" fill="#a90000">
<text x="245.7" y="32.8">14</text>
<text x="246.3" y="30.2">1</text>
<text x="246.3" y="35.3">2</text>
<text x="245.7" y="37.8">15</text>
<text x="246.3" y="40.4">3</text>
<text x="51.4" y="44.2">1</text>
<text x="83.8" y="44.2">32</text>
<text x="83.8" y="46.7">33</text>
<text x="194.1" y="43.2" transform="rotate(-90 194.1 43.2)">20</text>
<text x="245.7" y="42.9">16</text>
<text x="246.3" y="45.5">4</text>
<text x="51.4" y="49.3">3</text>
<text x="51.4" y="51.8">4</text>
<text x="83.8" y="49.3">34</text>
<text x="83.8" y="51.8">35</text>
<text x="184.1" y="53.1">25</text>
<text x="184.1" y="48">34</text>
<text x="202.5" y="48">2 PA0</text>
<text x="202.5" y="50.5">3 PA1</text>
<text x="202.5" y="53.1">4 PA2</text>
<text x="202.5" y="48">2</text>
<text x="202.5" y="50.5">3</text>
<text x="202.5" y="53.1">4</text>
<text x="245.7" y="48">17</text>
<text x="245.7" y="53.1">18</text>
<text x="246.3" y="50.5">5</text>
<text x="31.5" y="59.8" transform="rotate(-90 31.5 59.8)">1</text>
<text x="34" y="59.8" transform="rotate(-90 34 59.8)">2</text>
<text x="51.4" y="54.4">5</text>
<text x="51.4" y="56.9">6</text>
<text x="51.4" y="59.4">7</text>
<text x="83.8" y="54.4">36</text>
<text x="83.8" y="56.9">37</text>
<text x="83.8" y="59.4">38</text>
<text x="184.1" y="58.2">21</text>
<text x="202.5" y="55.6">5 PA3</text>
<text x="202.5" y="58.2">6 PA4</text>
<text x="202.5" y="55.6">5</text>
<text x="202.5" y="58.2">6</text>
<text x="245.7" y="58.2">19</text>
<text x="246.3" y="55.6">6</text>
<text x="51.4" y="62">8</text>
<text x="51.4" y="64.5">9</text>
<text x="83.8" y="62">39</text>
<text x="83.8" y="64.5">40</text>
<text x="184.1" y="65.8">23</text>
<text x="184.1" y="63.2">24</text>
<text x="202.5" y="60.7">7 PA5</text>
<text x="202.5" y="63.2">8 PA6</text>
<text x="202.5" y="65.8">9 PA7</text>
<text x="202.5" y="60.7">7</text>
<text x="202.5" y="63.2">8</text>
<text x="202.5" y="65.8">9</text>
<text x="245.7" y="63.2">20</text>
<text x="246.3" y="60.7">7</text>
<text x="246.3" y="65.8">8</text>
<text x="50.8" y="67.1">10</text>
<text x="50.8" y="69.6">11</text>
<text x="83.8" y="67.1">41</text>
<text x="83.8" y="69.6">42</text>
<text x="184.1" y="70.9">38</text>
<text x="201.9" y="70.9">40CA1</text>
<text x="201.9" y="70.9">40</text>
<text x="245.7" y="68.3">21</text>
<text x="246.3" y="70.9">9</text>
<text x="50.8" y="72.1">12</text>
<text x="50.8" y="74.7">13</text>
<text x="50.8" y="77.2">14</text>
<text x="83.8" y="72.1">43</text>
<text x="83.8" y="74.7">44</text>
<text x="83.8" y="77.2">45</text>
<text x="184.1" y="75.9">36</text>
<text x="184.1" y="73.4">37</text>
<text x="201.9" y="73.4">39CA2</text>
<text x="201.9" y="73.4">39</text>
<text x="245.7" y="75.9">10</text>
<text x="245.7" y="73.4">22</text>
<text x="50.8" y="79.8">15</text>
<text x="50.8" y="82.3">16</text>
<text x="83.8" y="79.8">46</text>
<text x="83.8" y="82.3">47</text>
<text x="184.1" y="83.6">22</text>
<text x="184.1" y="78.5">35</text>
<text x="201.9" y="81">10PB0</text>
<text x="201.9" y="83.6">11PB1</text>
<text x="201.9" y="81">10</text>
<text x="201.9" y="83.6">11</text>
<text x="245.7" y="81">11</text>
<text x="245.7" y="78.5">23</text>
<text x="245.7" y="83.6">24</text>
<text x="50.8" y="84.8">17</text>
<text x="50.8" y="87.4">18</text>
<text x="50.8" y="89.9">19</text>
<text x="83.8" y="84.8">48</text>
<text x="83.8" y="87.4">49</text>
<text x="83.8" y="89.9">50</text>
<text x="184.1" y="88.6">33</text>
<text x="201.9" y="86.1">12PB2</text>
<text x="201.9" y="88.6">13PB3</text>
<text x="201.9" y="86.1">12</text>
<text x="201.9" y="88.6">13</text>
<text x="245.7" y="86.1">12</text>
<text x="245.7" y="88.6">25</text>
<text x="50.8" y="92.5">20</text>
<text x="50.8" y="95">21</text>
<text x="83.8" y="92.5">51</text>
<text x="83.8" y="95">52</text>
<text x="125.5" y="95.9" transform="rotate(-90 125.5 95.9)">20</text>
<text x="184.1" y="93.7">31</text>
<text x="184.1" y="91.2">32</text>
<text x="201.9" y="91.2">14PB4</text>
<text x="201.9" y="93.7">15PB5</text>
<text x="201.9" y="91.2">14</text>
<text x="201.9" y="93.7">15</text>
<text x="245.7" y="91.2">13</text>
<text x="252.5" y="95.3" transform="rotate(-90 252.5 95.3)">0</text>
<text x="50.8" y="97.5">22</text>
<text x="50.8" y="100.1">23</text>
<text x="83.8" y="97.5">53</text>
<text x="83.8" y="100.1">54</text>
<text x="114.2" y="97.5">1</text>
<text x="114.2" y="100.1">2</text>
<text x="135.2" y="100.1">18</text>
<text x="135.2" y="97.5">19</text>
<text x="184.1" y="101.3">28</text>
<text x="184.1" y="98.8">29</text>
<text x="184.1" y="96.3">30</text>
<text x="201.9" y="96.3">16PB6</text>
<text x="201.9" y="98.8">17PB7</text>
<text x="201.9" y="96.3">16</text>
<text x="201.9" y="98.8">17</text>
<text x="27.7" y="106.8" transform="rotate(-90 27.7 106.8)">1</text>
<text x="30.2" y="106.8" transform="rotate(-90 30.2 106.8)">2</text>
<text x="50.8" y="102.6">24</text>
<text x="50.8" y="105.2">25</text>
<text x="50.8" y="107.7">26</text>
<text x="83.8" y="102.6">55</text>
<text x="83.8" y="105.2">56</text>
<text x="83.8" y="107.7">57</text>
<text x="114.2" y="102.6">3</text>
<text x="114.2" y="105.2">4</text>
<text x="114.2" y="107.7">5</text>
<text x="135.2" y="107.7">15</text>
<text x="135.2" y="105.2">16</text>
<text x="135.2" y="102.6">17</text>
<text x="184.1" y="106.4">26</text>
<text x="184.1" y="103.9">27</text>
<text x="201.9" y="103.9">18CB1</text>
<text x="201.9" y="106.4">19CB2</text>
<text x="201.9" y="103.9">18</text>
<text x="201.9" y="106.4">19</text>
<text x="50.8" y="110.2">27</text>
<text x="50.8" y="112.8">28</text>
<text x="83.8" y="110.2">58</text>
<text x="83.8" y="112.8">59</text>
<text x="114.2" y="110.2">6</text>
<text x="114.2" y="112.8">7</text>
<text x="135.2" y="112.8">13</text>
<text x="135.2" y="110.2">14</text>
<text x="50.8" y="115.3">29</text>
<text x="50.8" y="117.9">30</text>
<text x="83.8" y="115.3">60</text>
<text x="83.8" y="117.9">61</text>
<text x="114.2" y="115.3">8</text>
<text x="114.2" y="117.9">9</text>
<text x="135.2" y="115.3">12</text>
<text x="194.1" y="116.3" transform="rotate(-90 194.1 116.3)">1</text>
<text x="50.8" y="120.4">31</text>
<text x="83.8" y="120.4">62</text>
<text x="113.6" y="120.4">11</text>
<text x="125.5" y="127.7" transform="rotate(-90 125.5 127.7)">10</text>
<text x="73.4" y="140.4" transform="rotate(-90 73.4 140.4)">20</text>
<text x="59.6" y="144.5">6</text>
<text x="59.6" y="149.6">7</text>
<text x="86.3" y="149.6">2</text>
<text x="59.6" y="152.1">8</text>
<text x="59.6" y="154.7">9</text>
<text x="86.3" y="154.7">3</text>
<text x="119.3" y="152.1">1</text>
<text x="119.3" y="154.7">2</text>
<text x="140.9" y="156">1</text>
<text x="163.8" y="156">1</text>
<text x="59" y="157.2">11</text>
<text x="59" y="159.8">12</text>
<text x="119.3" y="157.2">3</text>
<text x="119.3" y="159.8">4</text>
<text x="140.9" y="158.5">2</text>
<text x="140.9" y="161">3</text>
<text x="163.8" y="158.5">2</text>
<text x="163.8" y="161">3</text>
<text x="59" y="162.3">13</text>
<text x="59" y="164.8">14</text>
<text x="59" y="167.4">15</text>
<text x="140.9" y="163.6">4</text>
<text x="140.9" y="166.1">5</text>
<text x="163.8" y="163.6">4</text>
<text x="163.8" y="166.1">5</text>
<text x="59" y="172.5">17</text>
<text x="86.3" y="172.5">4</text>
<text x="140.9" y="168.7">6</text>
<text x="140.9" y="171.2">7</text>
<text x="140.9" y="173.7">8</text>
<text x="163.8" y="168.7">6</text>
<text x="163.8" y="171.2">7</text>
<text x="163.8" y="173.7">8</text>
<text x="59" y="175">16</text>
<text x="59" y="177.5">18</text>
<text x="86.3" y="175">5</text>
<text x="140.3" y="178.8">10 PB7</text>
<text x="140.9" y="176.3">9</text>
<text x="163.2" y="178.8">10 PA7</text>
<text x="163.8" y="176.3">9</text>
<text x="59.6" y="180.1">1</text>
<text x="85.7" y="180.1">19</text>
<text x="140.3" y="181.4">11 CB1</text>
<text x="140.3" y="183.9">12 CB2</text>
<text x="163.2" y="181.4">11 CA1</text>
<text x="163.2" y="183.9">12 CA2</text>
<text x="73.4" y="187.4" transform="rotate(-90 73.4 187.4)">10</text>
</g>
<g font-size="1.3" fill="#006464">
<text x="28.2" y="40.2">PWR_FLAG</text>
<text x="34.2" y="39">+5VB</text>
<text x="62.5" y="40.2">Bus_ISA_8bit</text>
<text x="67.4" y="37.7">J1</text>
<text x="191.6" y="36.4">+5VB</text>
<text x="196.5" y="39">U2</text>
<text x="196.5" y="41.5">W65C22SxP</text>
<text x="53.8" y="45.3">GND</text>
<text x="53.8" y="47.9">RESET</text>
<text x="79.4" y="47.9">DB7</text>
<text x="81.2" y="45.3">IO</text>
<text x="195.2" y="47.5" transform="rotate(-90 195.2 47.5)">VCC</text>
<text x="53.8" y="50.4">VCC</text>
<text x="53.8" y="52.9">IRQ2</text>
<text x="79.4" y="50.4">DB6</text>
<text x="79.4" y="52.9">DB5</text>
<text x="187.2" y="49.1">RES</text>
<text x="197.7" y="49.1">PA0</text>
<text x="197.7" y="51.7">PA1</text>
<text x="28.1" y="56.1">J6</text>
<text x="53.8" y="55.5">-5V</text>
<text x="53.8" y="58">DRQ2</text>
<text x="79.4" y="55.5">DB4</text>
<text x="79.4" y="58">DB3</text>
<text x="187.2" y="59.3">IRQ</text>
<text x="187.2" y="54.2">ϕ2</text>
<text x="197.7" y="54.2">PA2</text>
<text x="197.7" y="56.7">PA3</text>
<text x="197.7" y="59.3">PA4</text>
<text x="28.8" y="64.4">SDA_EN</text>
<text x="53.8" y="60.6">-12V</text>
<text x="53.8" y="63.1">UNUSED</text>
<text x="53.8" y="65.6">+12V</text>
<text x="79.4" y="60.6">DB2</text>
<text x="79.4" y="63.1">DB1</text>
<text x="79.4" y="65.6">DB0</text>
<text x="187.2" y="64.4">CS1</text>
<text x="197.7" y="61.8">PA5</text>
<text x="197.7" y="64.4">PA6</text>
<text x="257.8" y="60.6">J4</text>
<text x="257.8" y="63.1">IO_Ports</text>
<text x="53.8" y="68.2">GND</text>
<text x="53.8" y="70.7">SMEMW</text>
<text x="74.3" y="68.2">IO_READY</text>
<text x="79.5" y="70.7">AEN</text>
<text x="187.2" y="66.9">CS2</text>
<text x="187.2" y="72">RS0</text>
<text x="197.7" y="66.9">PA7</text>
<text x="197.7" y="72">CA1</text>
<text x="53.8" y="73.3">SMEMR</text>
<text x="53.8" y="75.8">IOW</text>
<text x="78.3" y="73.3">BA19</text>
<text x="78.3" y="75.8">BA18</text>
<text x="187.2" y="77.1">RS2</text>
<text x="187.2" y="74.5">RS1</text>
<text x="197.7" y="74.5">CA2</text>
<text x="53.8" y="78.3">IOR</text>
<text x="53.8" y="80.9">DACK3</text>
<text x="53.8" y="83.4">DRQ3</text>
<text x="78.3" y="78.3">BA17</text>
<text x="78.3" y="80.9">BA16</text>
<text x="78.3" y="83.4">BA15</text>
<text x="187.2" y="79.6">RS3</text>
<text x="197.5" y="82.1">PB0</text>
<text x="229.7" y="83.4">+5VB</text>
<text x="53.8" y="86">DACK1</text>
<text x="53.8" y="88.5">DRQ1</text>
<text x="78.3" y="86">BA14</text>
<text x="78.3" y="88.5">BA13</text>
<text x="123.1" y="88.5">+5VB</text>
<text x="187.2" y="84.7">R/W</text>
<text x="187.2" y="89.8">D0</text>
<text x="197.5" y="84.7">PB1</text>
<text x="197.5" y="87.2">PB2</text>
<text x="197.5" y="89.8">PB3</text>
<text x="53.8" y="91">DACK0</text>
<text x="53.8" y="93.6">CLK</text>
<text x="78.3" y="91">BA12</text>
<text x="78.3" y="93.6">BA11</text>
<text x="127.9" y="92.3">U1</text>
<text x="127.9" y="94.8">GAL16V8</text>
<text x="187.2" y="94.8">D2</text>
<text x="187.2" y="92.3">D1</text>
<text x="197.5" y="92.3">PB4</text>
<text x="197.5" y="94.8">PB5</text>
<text x="53.8" y="96.1">IRQ7</text>
<text x="53.8" y="98.7">IRQ6</text>
<text x="53.8" y="101.2">IRQ5</text>
<text x="78.3" y="96.1">BA10</text>
<text x="78.3" y="98.7">BA09</text>
<text x="78.3" y="101.2">BA08</text>
<text x="117.9" y="98.7">I1/CLK</text>
<text x="117.9" y="101.2">I2</text>
<text x="126.6" y="101.4" transform="rotate(-90 126.6 101.4)">VCC</text>
<text x="130.3" y="101.2">IO2</text>
<text x="130.3" y="98.7">IO1</text>
<text x="187.2" y="99.9">D4</text>
<text x="187.2" y="97.4">D3</text>
<text x="197.5" y="97.4">PB6</text>
<text x="197.5" y="99.9">PB7</text>
<text x="28.5" y="102.5">J5</text>
<text x="53.8" y="103.7">IRQ4</text>
<text x="53.8" y="106.3">IRQ3</text>
<text x="78.3" y="103.7">BA07</text>
<text x="78.3" y="106.3">BA06</text>
<text x="117.9" y="103.7">I3</text>
<text x="117.9" y="106.3">I4</text>
<text x="130.3" y="106.3">IO4</text>
<text x="130.4" y="103.7">I03</text>
<text x="187.2" y="107.5">D7</text>
<text x="187.2" y="105">D6</text>
<text x="187.2" y="102.5">D5</text>
<text x="197.5" y="105">CB1</text>
<text x="197.5" y="107.5">CB2</text>
<text x="250.7" y="105.8">GND</text>
<text x="27.9" y="112.6">SCL_EN</text>
<text x="53.8" y="108.8">DACK2</text>
<text x="53.8" y="111.4">TC</text>
<text x="53.8" y="113.9">ALE</text>
<text x="78.3" y="108.8">BA05</text>
<text x="78.3" y="111.4">BA04</text>
<text x="78.3" y="113.9">BA03</text>
<text x="117.9" y="108.8">I5</text>
<text x="117.9" y="111.4">I6</text>
<text x="117.9" y="113.9">I7</text>
<text x="130.3" y="113.9">IO7</text>
<text x="130.3" y="111.4">IO6</text>
<text x="130.3" y="108.8">IO5</text>
<text x="195.2" y="113.8" transform="rotate(-90 195.2 113.8)">VSS</text>
<text x="53.8" y="116.4">VCC</text>
<text x="53.8" y="119">OSC</text>
<text x="78.3" y="116.4">BA02</text>
<text x="78.3" y="119">BA01</text>
<text x="117.9" y="116.4">I8</text>
<text x="117.9" y="119">I9</text>
<text x="130.3" y="116.4">IO8</text>
<text x="26.9" y="121.5">PWR_FLAG</text>
<text x="53.8" y="121.5">GND</text>
<text x="78.3" y="121.5">BA00</text>
<text x="117.9" y="121.5">I10/OE</text>
<text x="126.6" y="123.4" transform="rotate(-90 126.6 123.4)">GND</text>
<text x="192.3" y="122.8">GND</text>
<text x="71" y="129.1">+5VB</text>
<text x="87.5" y="129.1">+5VB</text>
<text x="75.8" y="136.8">U3</text>
<text x="123.7" y="133.5">GND</text>
<text x="37.3" y="139.3">GND</text>
<text x="75.8" y="139.3">PCF8584</text>
<text x="63.2" y="145.6">A0</text>
<text x="74.5" y="145.8" transform="rotate(-90 74.5 145.8)">VDD</text>
<text x="91.4" y="148.2">4.7K</text>
<text x="92" y="145.6">R3</text>
<text x="99.6" y="144.9">R4</text>
<text x="99.6" y="147.2">4.7K</text>
<text x="111.6" y="146.9">+5VB</text>
<text x="121.4" y="148.2">J7</text>
<text x="242.4" y="144.4">+5VB</text>
<text x="255.1" y="144.4">+5VB</text>
<text x="269.1" y="144.4">+5VB</text>
<text x="63.2" y="150.7">D0</text>
<text x="63.2" y="153.3">D1</text>
<text x="63.2" y="155.8">D2</text>
<text x="80.3" y="150.7">SDA</text>
<text x="80.4" y="155.8">SCL</text>
<text x="118.5" y="150.7">I2C_Port</text>
<text x="135.2" y="154.5">PB_Port</text>
<text x="137.9" y="152">J2</text>
<text x="151" y="150.7">+5VB</text>
<text x="158.2" y="154.5">PA_Port</text>
<text x="160.7" y="152">J3</text>
<text x="173.9" y="150.7">+5VB</text>
<text x="221" y="154.5">H1</text>
<text x="248.9" y="152">C1</text>
<text x="248.9" y="154.5">0.1uf</text>
<text x="261.6" y="152">C2</text>
<text x="261.6" y="154.5">0.1uf</text>
<text x="275.6" y="152">C3</text>
<text x="275.6" y="154.5">0.1uf</text>
<text x="63.2" y="158.3">D3</text>
<text x="63.2" y="160.9">D4</text>
<text x="221" y="160.9">H2</text>
<text x="221" y="157.1">MountingHole</text>
<text x="63.2" y="163.4">D5</text>
<text x="63.2" y="166">D6</text>
<text x="97.8" y="167.2">R1</text>
<text x="105.3" y="162.4">+5VB</text>
<text x="112.3" y="167.2">GND</text>
<text x="151.6" y="166">GND</text>
<text x="174.5" y="166">GND</text>
<text x="221" y="163.4">MountingHole</text>
<text x="243.1" y="162.2">GND</text>
<text x="255.8" y="162.2">GND</text>
<text x="269.7" y="162.2">GND</text>
<text x="63.2" y="168.5">D7</text>
<text x="63.2" y="173.6">CS</text>
<text x="79.6" y="173.6">IACK</text>
<text x="97.8" y="169.8">4.7K</text>
<text x="106.7" y="169.8">R2</text>
<text x="106.7" y="172.3">4.7K</text>
<text x="63.2" y="176.1">RD</text>
<text x="63.2" y="178.7">WR</text>
<text x="81" y="176.1">INT</text>
<text x="63.2" y="181.2">CLK</text>
<text x="74.5" y="183.1" transform="rotate(-90 74.5 183.1)">VSS</text>
<text x="80.4" y="181.2">RST</text>
<text x="71.6" y="195.2">GND</text>
</g>
<g font-size=".8" fill="#840000">
<text x="46.6" y="76.1">W</text>
<text x="177.7" y="85">W</text>
<text x="48.2" y="178.9">W</text>
</g>
</svg>
